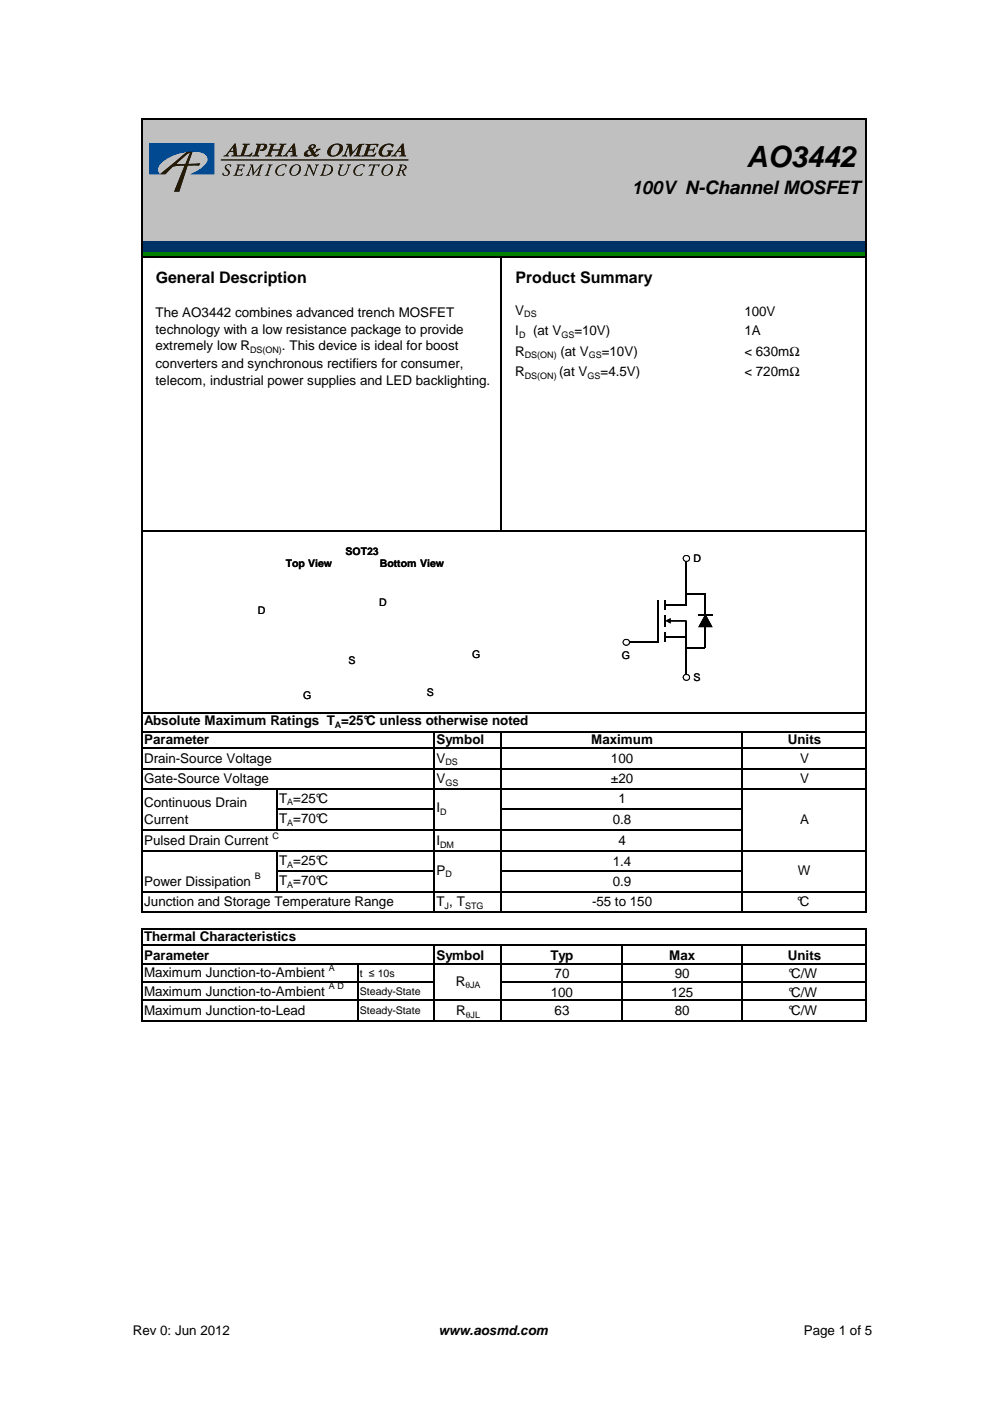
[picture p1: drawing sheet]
<svg xmlns="http://www.w3.org/2000/svg" width="210mm" height="297mm" viewBox="0 0 210 297" stroke-linecap="round" stroke-linejoin="round" font-family="sans-serif">
<path d="M30.1 25.3h153.6v25.8h-153.6z" fill="#c0c0c0"/>
<path d="M30.1 51.1h153.6v2.3h-153.6z" fill="#003365"/>
<path d="M30.1 53.3h153.6v1.3h-153.6z" fill="#008000"/>
<g fill="none" stroke="#000" stroke-width=".25">
<path d="M30 25v137.8M30.1 25.1h153.7M183.6 25.3v137.5M30.1 54.6h153.7M106.3 54.7v58M30.1 112.6h153.7M139.5 127.3v9.1M141.1 128.3h4.4M148 130.4h3.1M149.6 132.9v4.5h-4.1M149.6 125.8v4.6M30.1 151.2h153.7"/>
<path d="M30.1 155.1h153.7M30.1 158.6h153.7M92 155.2v7.6M106.3 155.2v7.6M157.3 155.2v7.6"/>
</g>
<path d="M145.5 118.8v9.5M133.4 136.2h6.1M141.1 135.1h4.4M145.5 131.6v11.6M145.5 125.8h4.1" fill="none" stroke="#000" stroke-width=".3"/>
<path d="M141.1 127.3v2.1M141.1 130.4v2.5M141.1 134.1v2.1" fill="none" stroke="#000" stroke-width=".42"/>
<g fill="#000">
<path d="M141.9 131.5h3.6v.3h-3.6zM141.1 131.6l1.1-.5v1.1z"/>
<path d="M149.6 130.2l1.5 2.8h-3.1zM149.5 130.4h.1l-1.3 2.5-.1-.1h2.7l-.1 .1z"/>
</g>
<path d="M149.6 130.4l1.3 2.5h-2.7z" fill="#000"/>
<circle cx="145.5" cy="118.4" r=".66" fill="#fff"/>
<path d="M144.7 118.4a.8 .8 0 0 1 1.6 0 .8 .8 0 0 1-1.6 0zM145 118.4a.53 .53 0 0 0 1 0 .53 .53 0 0 0-1 0z" fill="#000"/>
<circle cx="132.8" cy="136.2" r=".64" fill="#fff"/>
<path d="M132 136.2a.76 .76 0 0 1 1.5 0 .76 .76 0 0 1-1.5 0zM132.2 136.2a.55 .55 0 0 0 1.1 0 .55 .55 0 0 0-1.1 0z" fill="#000"/>
<circle cx="145.5" cy="143.6" r=".66" fill="#fff"/>
<path d="M144.7 143.6a.75 .75 0 0 1 1.5 0 .75 .75 0 0 1-1.5 0zM145 143.6a.53 .53 0 0 0 1 0 .53 .53 0 0 0-1 0z" fill="#000"/>
<g fill="#251a05">
<path d="M51.5 30.5h1.5l-.1 .1-.5 .2-.7 2.1a1.63 1.63 0 0 0 1.8-.5v.1a.59 .59 0 0 1-.5 .7l-2.5-.1 .1-.1 .5-.2 .7-2-.4-.2z"/>
<path d="M54.3 30.5h1.3a.72 .72 0 0 1 1 .3 .72 .72 0 0 1-.4 1 .74 .74 0 0 1-1.1 0l.1-.1a.62 .62 0 0 0 .6-.3 .62 .62 0 0 0-.1-.7l-.4 .1-.7 1.9-.1 .2 .5 .1-.1 .1-1.4 .1 .4-.3 .4-.9 .3-1.2-.3-.2z"/>
<path d="M57.1 30.5h1.5l-.1 .1-.4 .1-.3 1h.9h.6l.3-1-.4-.1 .1-.1h1.4l-.5 .2-.1 .3-.6 1.9 .3 .1v.1l-1.4-.1a.75 .75 0 0 0 .7-.8l.1-.3h-1.5l-.4 1 .4 .1v.1h-1.5l.1-.1 .4-.1 .2-.5 .6-1.7-.4-.1z"/>
<path d="M73.5 30.5h1l.3 1.8 1-1.3a1.21 1.21 0 0 1 1.4-.5l-.5 .4-.6 2 .4 .1-.1 .2-1.4-.1v-.1a.69 .69 0 0 0 .7-.8l.4-1.2-1.8 2.2h-.1l-.3-2.1-.6 1.7 .3 .2v.2h-1.1l.5-.4 .7-1.7 .1-.3-.4-.1z"/>
<path d="M77.5 30.5h2.7l-.1 .7-.2-.1a.52 .52 0 0 0-.3-.4 .52 .52 0 0 0-.5 0h-.5l-.3 1a.81 .81 0 0 0 1.1-.4h.1l-.3 1h-.2l.1-.3a.66 .66 0 0 0-1-.1l-.3 .9a1.61 1.61 0 0 0 2-.4v.1a.86 .86 0 0 1-1.3 .6l-1.9 .1v-.2a.46 .46 0 0 0 .7-.4l.6-1.9h-.4z"/>
<path d="M80.9 31.1a1.99 1.99 0 0 1 2.5-.3l-.2 .4a1 1 0 0 0-1-.6 1 1 0 0 0-.9 .8 .98 .98 0 0 0 .1 1.6 .68 .68 0 0 0 .8-.2 .68 .68 0 0 0 .1-.7l-.2-.1v-.1h1.3l-.3 .2a1.24 1.24 0 0 1-1.6 1.1 1.01 1.01 0 0 1-1.2-.5 1.01 1.01 0 0 1 .3-1.2z"/>
<path d="M47.9 35l.6-.1 .5 .1-.2 .4-.1-.4h-.5a.63 .63 0 0 0 .3 1.1 .81 .81 0 0 1-.2 1.1 .81 .81 0 0 1-1.1-.2l.1-.4a.54 .54 0 0 0 .7 .5 .54 .54 0 0 0 .2-.8l-.1-.2a.67 .67 0 0 1-.2-1.1z"/>
<path d="M50.2 34.9h1.7l-.2 .5a.58 .58 0 0 0-.9-.3l-.3 .8a.7 .7 0 0 0 .9-.2l-.2 .7a.44 .44 0 0 0-.4-.4 .44 .44 0 0 0-.4 .2l-.2 .8a1.17 1.17 0 0 0 1.3-.2l-.1 .1a.88 .88 0 0 1-1 .3h-1l.3-.1 .2-.4 .5-1.5z"/>
<path d="M53 34.9h.7l.1 1.8 1.1-1.3a.7 .7 0 0 1 1-.5l-.4 .3-.5 1.4-.1 .4 .3 .2h-1l.4-.2 .6-1.7-1.6 1.9-.2-1.9-.7 1.6 .3 .3h-.9l.1-.1a3.1 3.1 0 0 0 1.1-1.9z"/>
<path d="M56.9 34.9h.9l-.4 .3-.5 1.5-.1 .4 .3 .1h-1l.4-.2 .5-1.6 .1-.3z"/>
<path d="M58.9 35.3l.6-.3 1-.1 .3 .1-.2 .5a.76 .76 0 0 0-.7-.6 .76 .76 0 0 0-.7 .5l-.3 .4a.86 .86 0 0 0 .2 1.3 .86 .86 0 0 0 1.2-.4 .89 .89 0 0 1-1.4 .5 1.12 1.12 0 0 1 0-1.9z"/>
<path d="M65.1 34.9h.7l.7 1.8 .6-1.6-.3-.2h.8l-.3 .3-.8 2.1-1-2.1-.5 1.8 .2 .2h-.8l.3-.2 .3-.6 .4-1.3z"/>
<path d="M71.9 34.9h.9l-.4 .3-.4 1.7a.87 .87 0 0 0 1 .2 .87 .87 0 0 0 .5-.8l.3-1.2-.2-.2h.8a.77 .77 0 0 0-.6 .9 1.39 1.39 0 0 1-1.7 1.4 .62 .62 0 0 1-.3-.9l.3-1.1z"/>
<path d="M75.5 35.3l.5-.3 1-.1 .4 .1-.3 .5a.76 .76 0 0 0-.6-.6 .76 .76 0 0 0-.8 .5l-.3 .4a.86 .86 0 0 0 .2 1.3 .86 .86 0 0 0 1.3-.4 .89 .89 0 0 1-1.5 .5 1.12 1.12 0 0 1 .1-1.9z"/>
<path d="M78.4 34.8l2.1 .1-.2 .5-.2-.4h-.6l-.6 2 .2 .2h-.9l.4-.2 .6-2-.6 .1-.4 .2z"/>
<path d="M49.7 30.4h.3l.2 2a.4 .4 0 0 0 .3 .6v.2h-1.4l.4-.3v-.7h-.8l-.5 .6 .3 .2v.1l-1.1 .1 .6-.4zM49.4 31.2l-.6 .8h.7z"/>
<path d="M62.3 30.4h.2l.2 2a.4 .4 0 0 0 .4 .6l-.1 .2h-1.4l.5-.3-.1-.7h-.8l-.5 .6 .4 .2-.1 .1-1.1 .1 .6-.4zM61.9 31.2l-.6 .8h.7z"/>
<path d="M65.7 30.8l.5-.2a.51 .51 0 0 1 .8 .3 .51 .51 0 0 1-.6 .6l-.1 .1 .4 .7a.44 .44 0 0 0 .3-.7l1-.1-1.2 1a.5 .5 0 0 0 .8 .2 .81 .81 0 0 1-1.4 .2 1.31 1.31 0 0 1-1.8 0 1.26 1.26 0 0 1 1.2-1.2 .58 .58 0 0 1 .1-.9zM65.3 32a.48 .48 0 0 0 0 .8 .48 .48 0 0 0 .8-.2l-.5-.7zM66 30.9a.29 .29 0 0 0 .1 .5 .29 .29 0 0 0 .4-.3 .27 .27 0 0 0-.1-.4 .27 .27 0 0 0-.4 .2z"/>
<path d="M70 31.1l.9-.6a1.18 1.18 0 0 1 1.3 .1 1.18 1.18 0 0 1 .4 1.2 1.91 1.91 0 0 1-3.1 .9 1.58 1.58 0 0 1 .5-1.6zM70.7 30.9a1.64 1.64 0 0 0-.4 2 1.52 1.52 0 0 0 1.6-2.1l-.5-.2z"/>
<path d="M85.3 30.4h.3l.1 2a.4 .4 0 0 0 .4 .6v.2h-1.5l.5-.3v-.7h-.9l-.4 .6 .3 .2v.1l-1.1 .1 .5-.4zM85 31.2l-.6 .8h.7z"/>
<path d="M61.7 35.4a1.21 1.21 0 0 1 2 0 1.42 1.42 0 0 1-.5 1.5 1.42 1.42 0 0 1-1.6 .1 1.24 1.24 0 0 1 .1-1.6zM62.3 35.2l-.4 .5a.85 .85 0 0 0-.2 .9 .85 .85 0 0 0 .6 .6 1.46 1.46 0 0 0 1-2.1l-.4-.1z"/>
<path d="M68.5 34.9h.4a1.17 1.17 0 0 1 1.6 1.3 2.24 2.24 0 0 1-2.5 1h-.2l.4-.2 .5-1.7 .1-.2zM69.1 35l-.6 2a1.2 1.2 0 0 0 1.4-.3 1.2 1.2 0 0 0 .1-1.5z"/>
<path d="M81.2 35.4a1.21 1.21 0 0 1 2.1 0 1.42 1.42 0 0 1-.5 1.5 1.42 1.42 0 0 1-1.7 .1 1.24 1.24 0 0 1 .1-1.6zM81.8 35.2l-.4 .5a.85 .85 0 0 0-.2 .9 .85 .85 0 0 0 .6 .6 1.46 1.46 0 0 0 1.1-2.1l-.5-.1z"/>
<path d="M84.7 34.9a1.15 1.15 0 0 1 1.5 .6l-.2 .4-.5 .3a1.1 1.1 0 0 0 .6 1h-.5l-.5-1-.3 .1-.2 .7 .2 .2h-.8l.3-.2 .5-1.6 .1-.3zM85.3 35l-.4 .9 .2 .2a.55 .55 0 0 0 .7-.4 .55 .55 0 0 0-.4-.7z"/>
<path d="M33.9 36.9h1.2a3.8 3.8 0 0 1 2.3-1.7l1.7-.1-2.2 5.5h1.1l1.8-5.5h2.4l.2-.5-2.5 .2 1-2.8-1.4 .2zM37.4 34.7l2.2-2 .7-.3-1 2.4h-1.5z"/>
</g>
<path d="M46.8 33.9h39.8" fill="none" stroke="#251a05" stroke-width=".21"/>
<path d="M31.7 30.4h13.8v6.5h-5.2a5.4 5.4 0 0 0 3.8-3.1 1.58 1.58 0 0 0-1.4-1.5 10.1 10.1 0 0 0-8.8 2.5 1.46 1.46 0 0 0 0 2.1h-2.2z" fill="#014990"/>
<g fill="none" stroke="#000" stroke-width=".25">
<path d="M139.5 127.3v9.1M141.1 128.3h4.4M148 130.4h3.1M149.6 132.9v4.5h-4.1M149.6 125.8v4.6M30 158.5v35M30.1 158.6h153.7M92 158.7v34.8M106.3 158.7v34.8M157.3 158.7v34.8M183.6 158.7v34.8M30.1 162.9h153.7"/>
<path d="M30.1 167.3h153.7M30.1 175.9h127.3M58.6 167.4v8.6M58.8 171.6h33.3M106.4 171.6h51M30 196.8v19.7M30.1 180.4h153.7M30.1 189.1h153.7M30.1 193.4h153.7M30.1 196.9h153.7M58.6 180.6v8.6M58.8 184.7h33.3"/>
<path d="M106.4 184.7h51M183.6 197v19.5M30.1 208.2h62M30.1 200.4h153.7M30.1 204.3h153.7M30.1 212.1h153.7M30.1 216.4h153.7M75.9 204.4v12.1M92 200.5v16M106.3 200.5v16M106.4 208.2h77.4M131.8 200.5v16"/>
<path d="M157.3 200.5v16"/>
</g>
<path d="M145.5 118.8v9.5M133.4 136.2h6.1M141.1 135.1h4.4M145.5 131.6v11.6M145.5 125.8h4.1" fill="none" stroke="#000" stroke-width=".3"/>
<path d="M141.1 127.3v2.1M141.1 130.4v2.5M141.1 134.1v2.1" fill="none" stroke="#000" stroke-width=".42"/>
<g fill="#000">
<path d="M141.9 131.5h3.6v.3h-3.6zM141.1 131.6l1.1-.5v1.1z"/>
<path d="M149.6 130.2l1.5 2.8h-3.1zM149.5 130.4h.1l-1.3 2.5-.1-.1h2.7l-.1 .1z"/>
</g>
<path d="M149.6 130.4l1.3 2.5h-2.7z" fill="#000"/>
<circle cx="145.5" cy="118.4" r=".66" fill="#fff"/>
<path d="M144.7 118.4a.8 .8 0 0 1 1.6 0 .8 .8 0 0 1-1.6 0zM145 118.4a.53 .53 0 0 0 1 0 .53 .53 0 0 0-1 0z" fill="#000"/>
<circle cx="132.8" cy="136.2" r=".64" fill="#fff"/>
<path d="M132 136.2a.76 .76 0 0 1 1.5 0 .76 .76 0 0 1-1.5 0zM132.2 136.2a.55 .55 0 0 0 1.1 0 .55 .55 0 0 0-1.1 0z" fill="#000"/>
<circle cx="145.5" cy="143.6" r=".66" fill="#fff"/>
<path d="M144.7 143.6a.75 .75 0 0 1 1.5 0 .75 .75 0 0 1-1.5 0zM145 143.6a.53 .53 0 0 0 1 0 .53 .53 0 0 0-1 0z" fill="#000"/>
<g fill="#251a05">
<path d="M51.5 30.5h1.5l-.1 .1-.5 .2-.7 2.1a1.63 1.63 0 0 0 1.8-.5v.1a.59 .59 0 0 1-.5 .7l-2.5-.1 .1-.1 .5-.2 .7-2-.4-.2z"/>
<path d="M54.3 30.5h1.3a.72 .72 0 0 1 1 .3 .72 .72 0 0 1-.4 1 .74 .74 0 0 1-1.1 0l.1-.1a.62 .62 0 0 0 .6-.3 .62 .62 0 0 0-.1-.7l-.4 .1-.7 1.9-.1 .2 .5 .1-.1 .1-1.4 .1 .4-.3 .4-.9 .3-1.2-.3-.2z"/>
<path d="M57.1 30.5h1.5l-.1 .1-.4 .1-.3 1h.9h.6l.3-1-.4-.1 .1-.1h1.4l-.5 .2-.1 .3-.6 1.9 .3 .1v.1l-1.4-.1a.75 .75 0 0 0 .7-.8l.1-.3h-1.5l-.4 1 .4 .1v.1h-1.5l.1-.1 .4-.1 .2-.5 .6-1.7-.4-.1z"/>
<path d="M73.5 30.5h1l.3 1.8 1-1.3a1.21 1.21 0 0 1 1.4-.5l-.5 .4-.6 2 .4 .1-.1 .2-1.4-.1v-.1a.69 .69 0 0 0 .7-.8l.4-1.2-1.8 2.2h-.1l-.3-2.1-.6 1.7 .3 .2v.2h-1.1l.5-.4 .7-1.7 .1-.3-.4-.1z"/>
<path d="M77.5 30.5h2.7l-.1 .7-.2-.1a.52 .52 0 0 0-.3-.4 .52 .52 0 0 0-.5 0h-.5l-.3 1a.81 .81 0 0 0 1.1-.4h.1l-.3 1h-.2l.1-.3a.66 .66 0 0 0-1-.1l-.3 .9a1.61 1.61 0 0 0 2-.4v.1a.86 .86 0 0 1-1.3 .6l-1.9 .1v-.2a.46 .46 0 0 0 .7-.4l.6-1.9h-.4z"/>
<path d="M80.9 31.1a1.99 1.99 0 0 1 2.5-.3l-.2 .4a1 1 0 0 0-1-.6 1 1 0 0 0-.9 .8 .98 .98 0 0 0 .1 1.6 .68 .68 0 0 0 .8-.2 .68 .68 0 0 0 .1-.7l-.2-.1v-.1h1.3l-.3 .2a1.24 1.24 0 0 1-1.6 1.1 1.01 1.01 0 0 1-1.2-.5 1.01 1.01 0 0 1 .3-1.2z"/>
<path d="M47.9 35l.6-.1 .5 .1-.2 .4-.1-.4h-.5a.63 .63 0 0 0 .3 1.1 .81 .81 0 0 1-.2 1.1 .81 .81 0 0 1-1.1-.2l.1-.4a.54 .54 0 0 0 .7 .5 .54 .54 0 0 0 .2-.8l-.1-.2a.67 .67 0 0 1-.2-1.1z"/>
<path d="M50.2 34.9h1.7l-.2 .5a.58 .58 0 0 0-.9-.3l-.3 .8a.7 .7 0 0 0 .9-.2l-.2 .7a.44 .44 0 0 0-.4-.4 .44 .44 0 0 0-.4 .2l-.2 .8a1.17 1.17 0 0 0 1.3-.2l-.1 .1a.88 .88 0 0 1-1 .3h-1l.3-.1 .2-.4 .5-1.5z"/>
<path d="M53 34.9h.7l.1 1.8 1.1-1.3a.7 .7 0 0 1 1-.5l-.4 .3-.5 1.4-.1 .4 .3 .2h-1l.4-.2 .6-1.7-1.6 1.9-.2-1.9-.7 1.6 .3 .3h-.9l.1-.1a3.1 3.1 0 0 0 1.1-1.9z"/>
<path d="M56.9 34.9h.9l-.4 .3-.5 1.5-.1 .4 .3 .1h-1l.4-.2 .5-1.6 .1-.3z"/>
<path d="M58.9 35.3l.6-.3 1-.1 .3 .1-.2 .5a.76 .76 0 0 0-.7-.6 .76 .76 0 0 0-.7 .5l-.3 .4a.86 .86 0 0 0 .2 1.3 .86 .86 0 0 0 1.2-.4 .89 .89 0 0 1-1.4 .5 1.12 1.12 0 0 1 0-1.9z"/>
<path d="M65.1 34.9h.7l.7 1.8 .6-1.6-.3-.2h.8l-.3 .3-.8 2.1-1-2.1-.5 1.8 .2 .2h-.8l.3-.2 .3-.6 .4-1.3z"/>
<path d="M71.9 34.9h.9l-.4 .3-.4 1.7a.87 .87 0 0 0 1 .2 .87 .87 0 0 0 .5-.8l.3-1.2-.2-.2h.8a.77 .77 0 0 0-.6 .9 1.39 1.39 0 0 1-1.7 1.4 .62 .62 0 0 1-.3-.9l.3-1.1z"/>
<path d="M75.5 35.3l.5-.3 1-.1 .4 .1-.3 .5a.76 .76 0 0 0-.6-.6 .76 .76 0 0 0-.8 .5l-.3 .4a.86 .86 0 0 0 .2 1.3 .86 .86 0 0 0 1.3-.4 .89 .89 0 0 1-1.5 .5 1.12 1.12 0 0 1 .1-1.9z"/>
<path d="M78.4 34.8l2.1 .1-.2 .5-.2-.4h-.6l-.6 2 .2 .2h-.9l.4-.2 .6-2-.6 .1-.4 .2z"/>
<path d="M49.7 30.4h.3l.2 2a.4 .4 0 0 0 .3 .6v.2h-1.4l.4-.3v-.7h-.8l-.5 .6 .3 .2v.1l-1.1 .1 .6-.4zM49.4 31.2l-.6 .8h.7z"/>
<path d="M62.3 30.4h.2l.2 2a.4 .4 0 0 0 .4 .6l-.1 .2h-1.4l.5-.3-.1-.7h-.8l-.5 .6 .4 .2-.1 .1-1.1 .1 .6-.4zM61.9 31.2l-.6 .8h.7z"/>
<path d="M65.7 30.8l.5-.2a.51 .51 0 0 1 .8 .3 .51 .51 0 0 1-.6 .6l-.1 .1 .4 .7a.44 .44 0 0 0 .3-.7l1-.1-1.2 1a.5 .5 0 0 0 .8 .2 .81 .81 0 0 1-1.4 .2 1.31 1.31 0 0 1-1.8 0 1.26 1.26 0 0 1 1.2-1.2 .58 .58 0 0 1 .1-.9zM65.3 32a.48 .48 0 0 0 0 .8 .48 .48 0 0 0 .8-.2l-.5-.7zM66 30.9a.29 .29 0 0 0 .1 .5 .29 .29 0 0 0 .4-.3 .27 .27 0 0 0-.1-.4 .27 .27 0 0 0-.4 .2z"/>
<path d="M70 31.1l.9-.6a1.18 1.18 0 0 1 1.3 .1 1.18 1.18 0 0 1 .4 1.2 1.91 1.91 0 0 1-3.1 .9 1.58 1.58 0 0 1 .5-1.6zM70.7 30.9a1.64 1.64 0 0 0-.4 2 1.52 1.52 0 0 0 1.6-2.1l-.5-.2z"/>
<path d="M85.3 30.4h.3l.1 2a.4 .4 0 0 0 .4 .6v.2h-1.5l.5-.3v-.7h-.9l-.4 .6 .3 .2v.1l-1.1 .1 .5-.4zM85 31.2l-.6 .8h.7z"/>
<path d="M61.7 35.4a1.21 1.21 0 0 1 2 0 1.42 1.42 0 0 1-.5 1.5 1.42 1.42 0 0 1-1.6 .1 1.24 1.24 0 0 1 .1-1.6zM62.3 35.2l-.4 .5a.85 .85 0 0 0-.2 .9 .85 .85 0 0 0 .6 .6 1.46 1.46 0 0 0 1-2.1l-.4-.1z"/>
<path d="M68.5 34.9h.4a1.17 1.17 0 0 1 1.6 1.3 2.24 2.24 0 0 1-2.5 1h-.2l.4-.2 .5-1.7 .1-.2zM69.1 35l-.6 2a1.2 1.2 0 0 0 1.4-.3 1.2 1.2 0 0 0 .1-1.5z"/>
<path d="M81.2 35.4a1.21 1.21 0 0 1 2.1 0 1.42 1.42 0 0 1-.5 1.5 1.42 1.42 0 0 1-1.7 .1 1.24 1.24 0 0 1 .1-1.6zM81.8 35.2l-.4 .5a.85 .85 0 0 0-.2 .9 .85 .85 0 0 0 .6 .6 1.46 1.46 0 0 0 1.1-2.1l-.5-.1z"/>
<path d="M84.7 34.9a1.15 1.15 0 0 1 1.5 .6l-.2 .4-.5 .3a1.1 1.1 0 0 0 .6 1h-.5l-.5-1-.3 .1-.2 .7 .2 .2h-.8l.3-.2 .5-1.6 .1-.3zM85.3 35l-.4 .9 .2 .2a.55 .55 0 0 0 .7-.4 .55 .55 0 0 0-.4-.7z"/>
<path d="M33.9 36.9h1.2a3.8 3.8 0 0 1 2.3-1.7l1.7-.1-2.2 5.5h1.1l1.8-5.5h2.4l.2-.5-2.5 .2 1-2.8-1.4 .2zM37.4 34.7l2.2-2 .7-.3-1 2.4h-1.5z"/>
</g>
<path d="M46.8 33.9h39.8" fill="none" stroke="#251a05" stroke-width=".21"/>
<path d="M31.7 30.4h13.8v6.5h-5.2a5.4 5.4 0 0 0 3.8-3.1 1.58 1.58 0 0 0-1.4-1.5 10.1 10.1 0 0 0-8.8 2.5 1.46 1.46 0 0 0 0 2.1h-2.2z" fill="#014990"/>
<text font-size="6.2" x="158.3" y="35.4">AO3442</text>
<text font-size="3.9" x="133.9" y="41.2">100V N-Channel MOSFET</text>
<g font-size="3.4">
<text x="33" y="59.9">General Description</text>
<text x="109.3" y="59.9">Product Summary</text>
</g>
<g font-size="2.8">
<text x="33" y="67.2">The AO3442 combines advanced trench MOSFET</text>
<text x="33" y="70.7">technology with a low resistance package to provide</text>
<text x="109.3" y="66.8">V</text>
<text x="109.3" y="71.1">I</text>
<text x="113" y="71.1">(at V</text>
<text x="121.8" y="71.1">=10V)</text>
<text x="157.8" y="67">100V</text>
<text x="157.8" y="71.1">1A</text>
<text x="33" y="74.3">extremely low R</text>
<text x="59.8" y="74.3">. This device is ideal for boost</text>
<text x="109.3" y="75.4">R</text>
<text x="118.8" y="75.4">(at V</text>
<text x="127.6" y="75.4">=10V)</text>
<text x="157.8" y="75.4">&lt; 630mΩ</text>
<text x="33" y="78.1">converters and synchronous rectifiers for consumer,</text>
<text x="33" y="81.6">telecom, industrial power supplies and LED backlighting.</text>
<text x="109.3" y="79.7">R</text>
<text x="118.6" y="79.7">(at V</text>
<text x="127.3" y="79.7">=4.5V)</text>
<text x="157.8" y="79.7">&lt; 720mΩ</text>
<text x="30.6" y="153.7">Absolute Maximum Ratings T =25°C unless otherwise noted</text>
<text x="30.6" y="157.8">Parameter</text>
<text x="30.6" y="161.7">Drain-Source Voltage</text>
<text x="92.5" y="157.8">Symbol</text>
<text x="92.5" y="161.7">V</text>
<text x="125.3" y="157.8">Maximum</text>
<text x="129.5" y="161.7">100</text>
<text x="167" y="157.8">Units</text>
<text x="169.6" y="161.7">V</text>
<text x="30.6" y="166">Gate-Source Voltage</text>
<text x="92.5" y="166">V</text>
<text x="129.5" y="166">±20</text>
<text x="169.6" y="166">V</text>
<text x="30.6" y="171.2">Continuous Drain</text>
<text x="59.2" y="170.2">T =25°C</text>
<text x="92.5" y="172.3">I</text>
<text x="131.1" y="170.3">1</text>
<text x="30.6" y="179.2">Pulsed Drain Current</text>
<text x="30.6" y="174.7">Current</text>
<text x="59.2" y="174.5">T =70°C</text>
<text x="92.5" y="179.2">I</text>
<text x="129.9" y="174.7">0.8</text>
<text x="131.1" y="179.2">4</text>
<text x="169.6" y="174.7">A</text>
<text x="59.2" y="183.4">T =25°C</text>
<text x="92.5" y="185.4">P</text>
<text x="129.9" y="183.5">1.4</text>
<text x="169.2" y="185.6">W</text>
<text x="30.6" y="187.8">Power Dissipation</text>
<text x="59.2" y="187.7">T =70°C</text>
<text x="129.9" y="187.8">0.9</text>
<text x="30.6" y="192.2">Junction and Storage Temperature Range</text>
<text x="92.5" y="192.2">T , T</text>
<text x="125.5" y="192.2">-55 to 150</text>
<text x="169" y="192.2">°C</text>
<text x="30.6" y="203.5">Parameter</text>
<text x="30.6" y="199.6">Thermal Characteristics</text>
<text x="92.5" y="203.5">Symbol</text>
<text x="116.7" y="203.5">Typ</text>
<text x="141.9" y="203.5">Max</text>
<text x="167" y="203.5">Units</text>
<text x="30.6" y="207.2">Maximum Junction-to-Ambient</text>
<text x="96.6" y="209">R</text>
<text x="117.6" y="207.4">70</text>
<text x="143.1" y="207.4">90</text>
<text x="167.2" y="207.4">°C/W</text>
<text x="30.6" y="215.1">Maximum Junction-to-Lead</text>
<text x="30.6" y="211.1">Maximum Junction-to-Ambient</text>
<text x="96.7" y="215.2">R</text>
<text x="116.8" y="211.3">100</text>
<text x="117.6" y="215.2">63</text>
<text x="142.3" y="211.3">125</text>
<text x="143.1" y="215.2">80</text>
<text x="167.2" y="215.2">°C/W</text>
<text x="167.2" y="211.3">°C/W</text>
<text x="28.2" y="283">Rev 0: Jun 2012</text>
<text x="93" y="283">www.aosmd.com</text>
<text x="170.4" y="283">Page 1 of 5</text>
</g>
<g font-size="2.2">
<text x="73.3" y="117.7">SOT23</text>
<text x="147.1" y="119.2">D</text>
<text x="60.6" y="120.3">Top View</text>
<text x="80.5" y="120.3">Bottom View</text>
<text x="54.7" y="130.1">D</text>
<text x="80.4" y="128.5">D</text>
<text x="73.9" y="140.9">S</text>
<text x="100.1" y="139.4">G</text>
<text x="131.9" y="139.7">G</text>
<text x="64.3" y="148.1">G</text>
<text x="90.5" y="147.5">S</text>
<text x="147.1" y="144.3">S</text>
<text x="76.3" y="207.1">t ≤ 10s</text>
<text x="76.3" y="210.9">Steady-State</text>
<text x="76.3" y="215.1">Steady-State</text>
</g>
<g font-size="1.9">
<text x="110.1" y="71.6">D</text>
<text x="111.2" y="67.3">DS</text>
<text x="119" y="71.6">GS</text>
<text x="53" y="74.8">DS(ON)</text>
<text x="111.3" y="75.9">DS(ON)</text>
<text x="124.8" y="75.9">GS</text>
<text x="111.3" y="80.3">DS(ON)</text>
<text x="124.6" y="80.3">GS</text>
<text x="71" y="154.3">A</text>
<text x="94.4" y="162.3">DS</text>
<text x="94.4" y="166.6">GS</text>
<text x="60.9" y="170.8">A</text>
<text x="93.3" y="172.8">D</text>
<text x="57.8" y="177.8">C</text>
<text x="60.9" y="175.1">A</text>
<text x="93.3" y="179.7">DM</text>
<text x="60.9" y="183.9">A</text>
<text x="94.4" y="186">D</text>
<text x="54" y="186.4">B</text>
<text x="60.9" y="188.3">A</text>
<text x="94.3" y="192.7">J</text>
<text x="98.6" y="192.7">STG</text>
<text x="69.7" y="209.7">A D</text>
<text x="69.7" y="205.8">A</text>
<text x="98.7" y="209.5">θJA</text>
<text x="98.8" y="215.7">θJL</text>
</g>
</svg>
